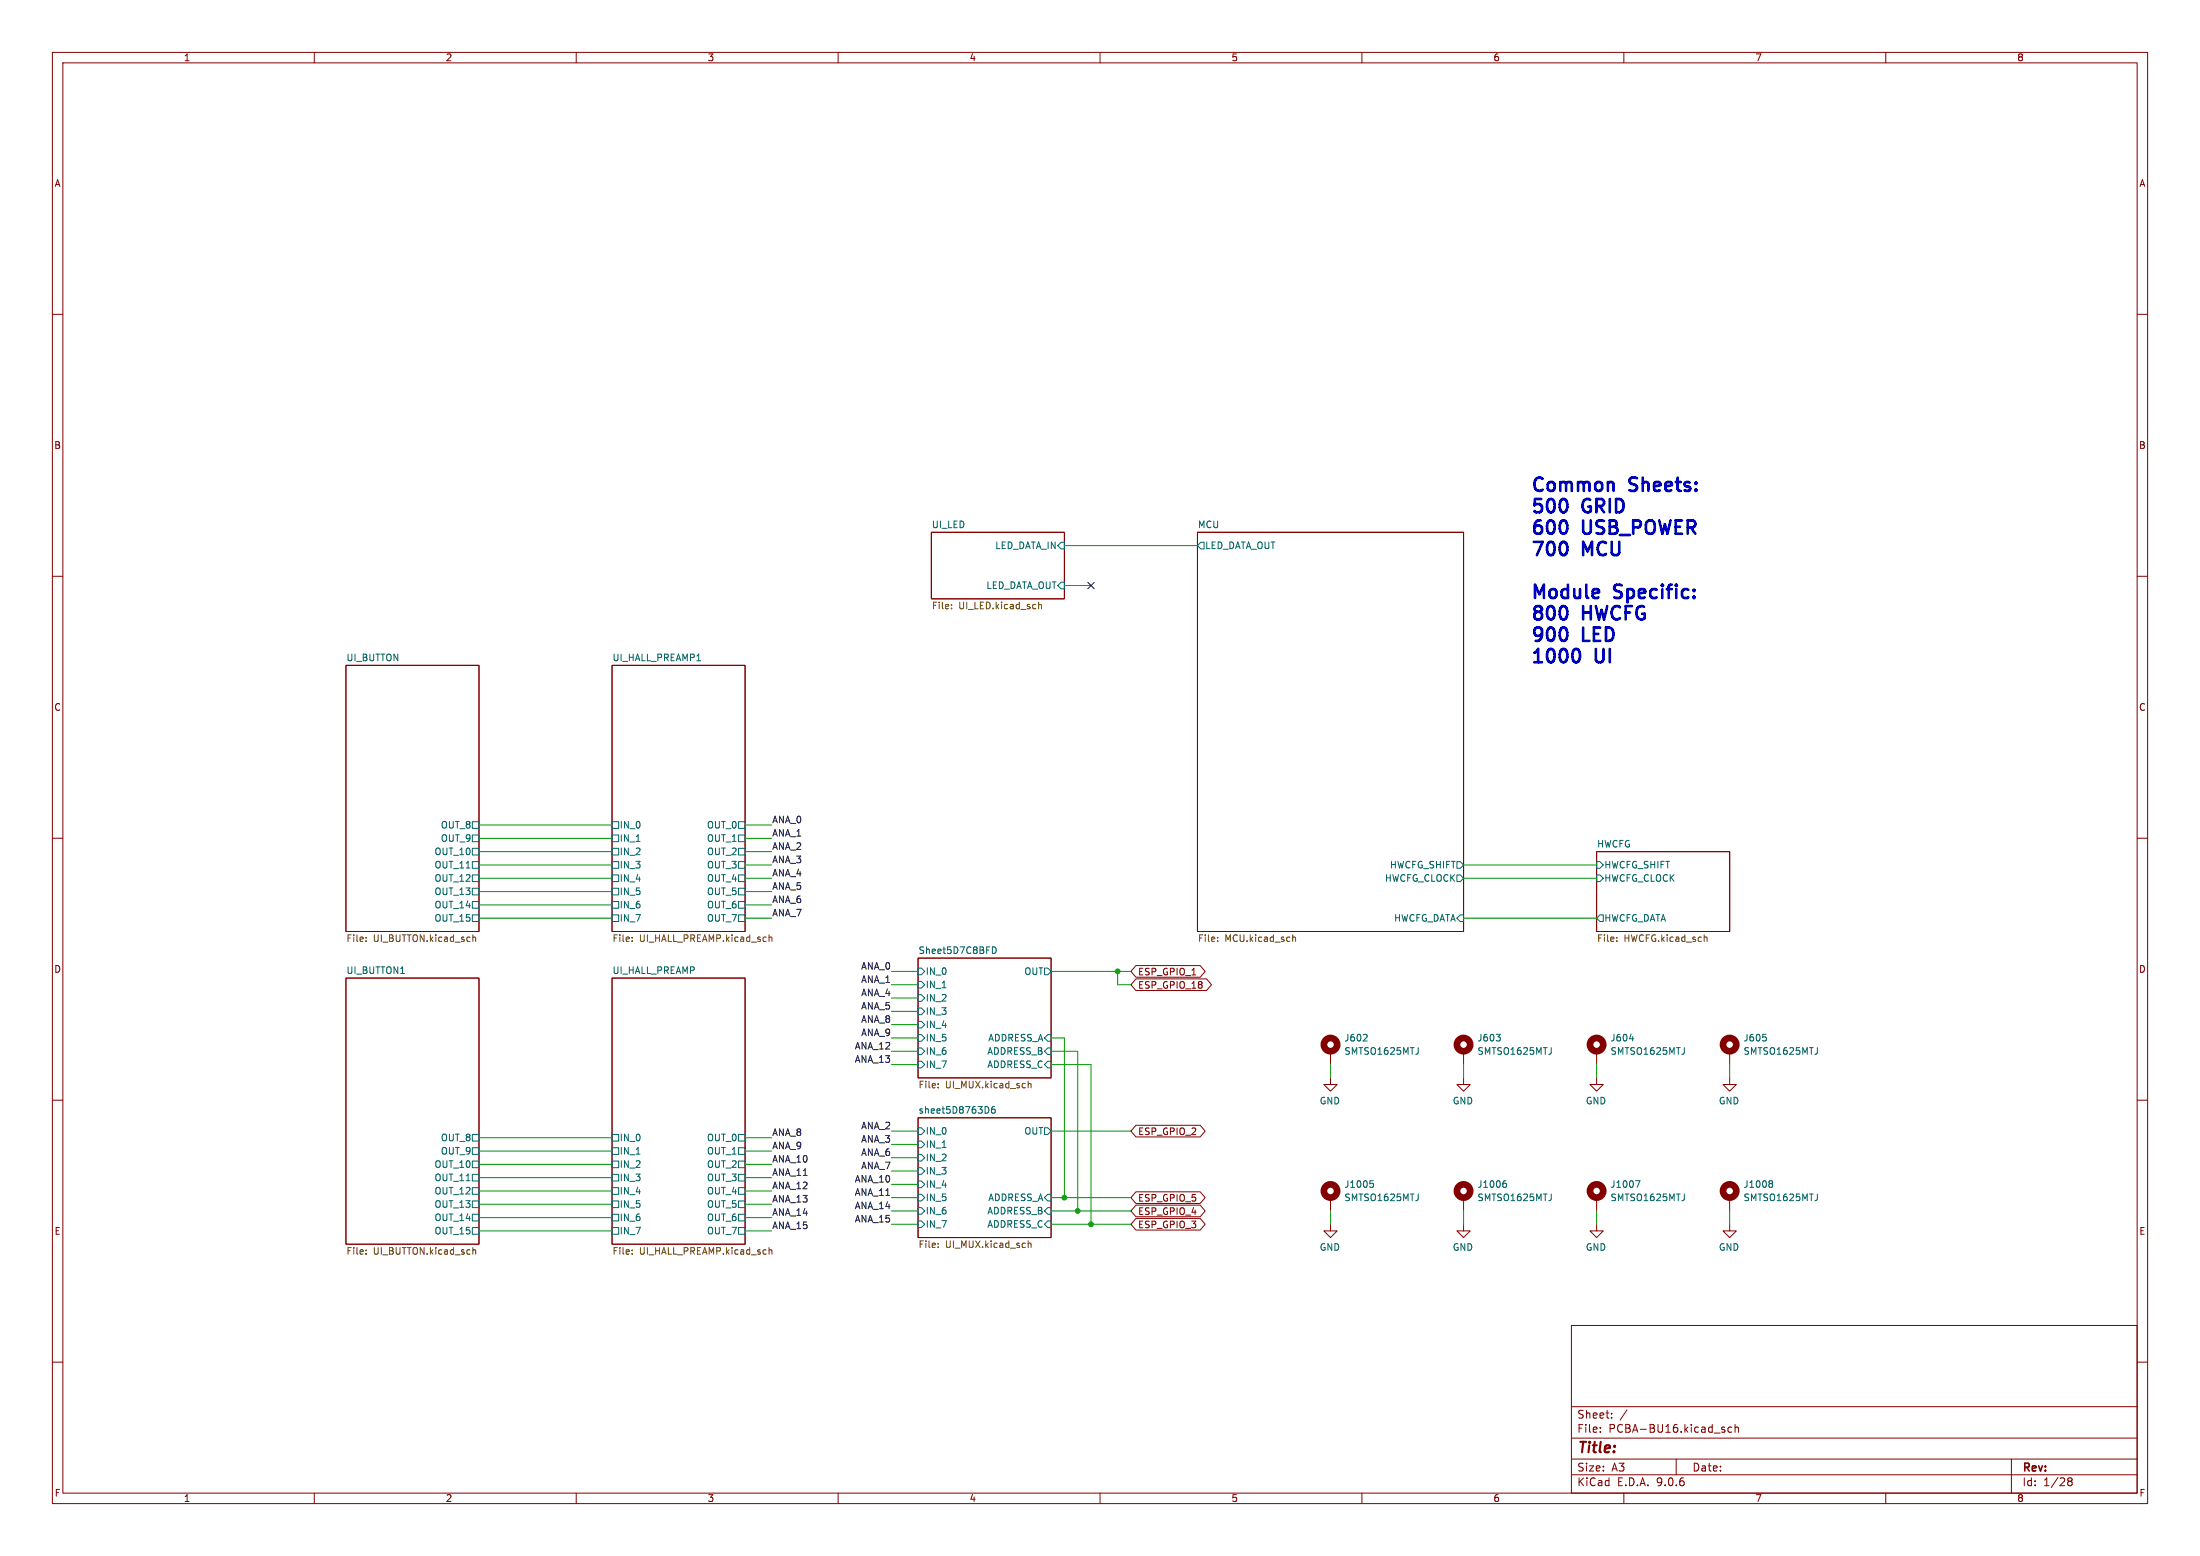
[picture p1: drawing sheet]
<svg xmlns="http://www.w3.org/2000/svg" width="420mm" height="297mm" viewBox="0 0 420 297" stroke-linecap="round" stroke-linejoin="round" font-family="sans-serif">
<g fill="none" stroke="#840000" stroke-width=".19">
<path d="M10 10h400v277h-400zM12 12h396v273h-396zM60 10v2M110 10v2M160 10v2M210 10v2M260 10v2M310 10v2M360 10v2M10 60h2M408 60h2M10 110h2"/>
<path d="M177.8 101.6h25.4v12.7h-25.4zM228.6 101.6h50.8v76.2h-50.8zM408 110h2M66 127h25.4v50.8h-25.4zM116.8 127h25.4v50.8h-25.4zM10 160h2M408 160h2M304.8 162.6h25.4v15.2h-25.4zM66 186.7h25.4v50.8h-25.4zM116.8 186.7h25.4v50.8h-25.4zM175.3 182.9h25.4v22.8h-25.4zM216.9 184.3h12.2l1 1.1-1 1.1h-12.2l-1-1.1z"/>
<path d="M216.9 186.8h13.4l1 1.2-1 1.1h-13.4l-1-1.1zM10 210h2M175.3 213.4h25.4v22.8h-25.4zM216.9 214.8h12.2l1 1.1-1 1.1h-12.2l-1-1.1zM254 205.7v1.3h-1.3l1.3 1.3 1.3-1.3h-1.3M254 200.7v2.5M279.4 205.7v1.3h-1.3l1.3 1.3 1.3-1.3h-1.3M279.4 200.7v2.5M304.8 205.7v1.3h-1.3l1.3 1.3 1.3-1.3h-1.3M304.8 200.7v2.5M330.2 205.7v1.3h-1.3l1.3 1.3 1.3-1.3h-1.3M330.2 200.7v2.5"/>
<path d="M408 210h2M216.9 232.6h12.2l1 1.1-1 1.1h-12.2l-1-1.1zM216.9 227.5h12.2l1 1.1-1 1.1h-12.2l-1-1.1zM216.9 230h12.2l1 1.1-1 1.2h-12.2l-1-1.2zM254 233.7v1.2h-1.3l1.3 1.3 1.3-1.3h-1.3M254 228.6v2.5M279.4 233.7v1.2h-1.3l1.3 1.3 1.3-1.3h-1.3M279.4 228.6v2.5M304.8 233.7v1.2h-1.3l1.3 1.3 1.3-1.3h-1.3M304.8 228.6v2.5M330.2 233.7v1.2h-1.3l1.3 1.3 1.3-1.3h-1.3M330.2 228.6v2.5"/>
<path d="M300 253h108v32h-108zM10 260h2M300 278.5h108M300 274.5h108M300 268.5h108M305.5 273.2v.2M305.5 272.5v.1M307.7 270.5v.2M307.7 269.8v.1M310.6 269.1l-1.3 1.9M320 278.5v3M329.1 272.9l.2 .2-.2 .3"/>
<path d="M329.1 272.4l.1 .1M330.6 272.5l-.4-.1-.3 .3 .1 .6h.6M331.2 272.5l.2-.1 .4 .1 .1 .9M331.2 271.9v1.5M384 278.5v6.5M408 260h2M60 285v2M110 285v2M160 285v2M210 285v2M260 285v2M300 281.5h108"/>
<path d="M310 285v2M360 285v2M394.7 282.4l.3 .3M394.7 282.4l.3-.3 .4 .1 .2 .2-.3 .3M395 282.7h.3M395 282.7l-.3 .3M395.3 282.7l.3 .3-.2 .5-.4 .1-.3-.3"/>
</g>
<g fill="none" stroke="#006464" stroke-width=".19">
<path d="M202.6 103.5h.6v1.3h-.6l-.7-.7zM202.6 111.1h.6v1.3h-.6l-.7-.6zM229.2 103.5h.7v1.3h-.7l-.6-.7zM133 126.1h.8M90.2 159.4h1.2v1.3h-1.2zM90.2 156.8h1.2v1.3h-1.2zM116.8 156.8h1.3v1.3h-1.3zM116.8 159.4h1.3v1.3h-1.3zM141 156.8h1.2v1.3h-1.2zM141 159.4h1.2v1.3h-1.2zM90.2 167h1.2v1.3h-1.2zM90.2 169.5h1.2v1.3h-1.2z"/>
<path d="M90.2 172.1h1.2v1.3h-1.2zM90.2 174.6h1.2v1.3h-1.2zM90.2 164.5h1.2v1.2h-1.2zM90.2 161.9h1.2v1.3h-1.2zM116.8 169.5h1.3v1.3h-1.3zM116.8 167h1.3v1.3h-1.3zM116.8 172.1h1.3v1.3h-1.3zM116.8 174.6h1.3v1.3h-1.3zM116.8 161.9h1.3v1.3h-1.3zM116.8 164.5h1.3v1.2h-1.3zM141 172.1h1.2v1.3h-1.2zM141 169.5h1.2v1.3h-1.2z"/>
<path d="M141 167h1.2v1.3h-1.2zM141 174.6h1.2v1.3h-1.2zM141 161.9h1.2v1.3h-1.2zM141 164.5h1.2v1.2h-1.2zM278.1 167h.7l.6 .6-.6 .7h-.7zM278.1 164.5h.7l.6 .6-.6 .6h-.7zM278.8 174.6h.6v1.3h-.6l-.7-.6zM304.8 167h.6l.7 .6-.7 .7h-.6zM304.8 164.5h.6l.7 .6-.7 .6h-.6zM305.4 174.6h.7v1.3h-.7l-.6-.6zM175.3 184.8h.6l.6 .6-.6 .7h-.6zM175.3 187.3h.6l.6 .7-.6 .6h-.6z"/>
<path d="M175.3 189.9h.6l.6 .6-.6 .6h-.6zM175.3 192.4h.6l.6 .6-.6 .7h-.6zM175.3 194.9h.6l.6 .7-.6 .6h-.6zM175.3 197.5h.6l.6 .6-.6 .7h-.6zM189.5 180.7a.64 .64 0 0 1 .7 .7 .64 .64 0 0 1-.7 .6M199.4 184.8h.6l.7 .6-.7 .7h-.6zM200 197.5h.7v1.3h-.7l-.6-.7zM260.9 197.5l.1 .2-.1 .3-.7 .7h.8M270.7 200v1.1M285.6 197.4h.8l-.4 .5M286.3 198l.1 .2-.1 .4M296.1 200v1.1"/>
<path d="M311.1 198.3h.8M321.5 200v1.1M336.5 197.4h.6M337.1 198l.1 .2-.1 .4M346.9 200v1.1M90.2 219.1h1.2v1.2h-1.2zM90.2 216.5h1.2v1.3h-1.2zM116.8 216.5h1.3v1.3h-1.3zM116.8 219.1h1.3v1.2h-1.3zM141 216.5h1.2v1.3h-1.2zM141 219.1h1.2v1.2h-1.2zM175.3 200h.6l.6 .7-.6 .6h-.6z"/>
<path d="M175.3 202.6h.6l.6 .6-.6 .6h-.6zM175.3 215.3h.6l.6 .6-.6 .6h-.6zM175.3 217.8h.6l.6 .6-.6 .7h-.6zM188.5 211.3l.3 .5-.3 .6M189.9 211.2l-.4 .1a.86 .86 0 0 0 0 1.2l.4-.1 .1-.5-.2-.2h-.3l-.2 .2M199.4 215.3h.6l.7 .6-.7 .6h-.6zM200 202.6h.7v1.2h-.7l-.6-.6zM200 200h.7v1.3h-.7l-.6-.6zM90.2 226.7h1.2v1.3h-1.2zM90.2 229.2h1.2v1.3h-1.2zM90.2 231.8h1.2v1.2h-1.2zM90.2 234.3h1.2v1.3h-1.2z"/>
<path d="M90.2 224.2h1.2v1.2h-1.2zM90.2 221.6h1.2v1.3h-1.2zM116.8 229.2h1.3v1.3h-1.3zM116.8 226.7h1.3v1.3h-1.3zM116.8 231.8h1.3v1.2h-1.3zM116.8 234.3h1.3v1.3h-1.3zM116.8 221.6h1.3v1.3h-1.3zM116.8 224.2h1.3v1.2h-1.3zM141 231.8h1.2v1.2h-1.2zM141 229.2h1.2v1.3h-1.2zM141 226.7h1.2v1.3h-1.2zM141 234.3h1.2v1.3h-1.2z"/>
<path d="M141 221.6h1.2v1.3h-1.2zM141 224.2h1.2v1.2h-1.2zM175.3 220.3h.6l.6 .7-.6 .6h-.6zM175.3 222.9h.6l.6 .6-.6 .7h-.6zM175.3 225.4h.6l.6 .7-.6 .6h-.6zM175.3 228h.6l.6 .6-.6 .6h-.6zM175.3 230.5h.6l.6 .6-.6 .7h-.6zM175.3 233h.6l.6 .7-.6 .6h-.6zM200 233h.7v1.3h-.7l-.6-.6zM200 230.5h.7v1.3h-.7l-.6-.7zM200 228h.7v1.2h-.7l-.6-.6zM261.5 225.4h.7"/>
<path d="M261.7 225.9h.3l.2 .2-.1 .5h-.4M270.7 227.9v1.1M287.1 225.9h.3l.2 .2v.4l-.5 .1M287.3 225.4h.2M296.1 227.9v1.1M312.2 225.4h.9l-.6 1.2M321.5 227.9v1.1M337.9 225.4h.3l.2 .2-.2 .3M337.9 225.9h.3M338.2 225.9l.2 .3v.2l-.1 .2h-.4M346.9 227.9v1.1"/>
</g>
<g fill="none" stroke="#725600" stroke-width=".19">
<path d="M181.6 116.1v.1M181.6 115.4v.1M198.3 114.9v1.3M198.3 115.5l.2-.1h.3v.8M69.9 179.6v.1M69.9 178.9v.1M90.3 179l.2-.1h.3v.8M90.3 178.4v1.3M120.7 178.9v.1M120.7 179.6v.1M146.8 178.4v1.3M146.8 179l.2-.1h.3l.1 .8"/>
<path d="M232.4 179.6v.1M232.4 178.9v.1M246.8 179l.2-.1h.3v.8M246.8 178.4v1.3M308.6 179.6v.1M308.6 178.9v.1M325.5 178.9l.4 .1v.7M179.1 207.5v.1M179.1 206.9v.1M196.3 206.4v1.2M196.3 206.9l.2-.1 .3 .1v.7M69.9 238.6v.1"/>
<path d="M69.9 239.3v.1M90.3 238.7l.2-.1h.3v.8M90.3 238.1v1.3M120.7 239.3v.1M120.7 238.6v.1M146.8 238.1v1.3M146.8 238.7l.2-.1h.3l.1 .8M179.1 237.3v.2M179.1 238v.1M196.3 236.9v1.2M196.3 237.4l.2-.1h.3v.8"/>
</g>
<g fill="none" stroke="#840000" stroke-width="1.3">
<circle cx="254" cy="199.4" r="1.27"/>
<circle cx="279.4" cy="199.4" r="1.27"/>
<circle cx="304.8" cy="199.4" r="1.27"/>
<circle cx="330.2" cy="199.4" r="1.27"/>
<circle cx="254" cy="227.3" r="1.27"/>
<circle cx="279.4" cy="227.3" r="1.27"/>
<circle cx="304.8" cy="227.3" r="1.27"/>
<circle cx="330.2" cy="227.3" r="1.27"/>
</g>
<g fill="none" stroke="#009600" stroke-width=".19">
<path d="M203.2 104.1h25.4M203.2 111.8h5.1M91.4 157.5h25.4M142.2 157.5h5.1M91.4 167.6h25.4M91.4 165.1h25.4M91.4 175.3h25.4M91.4 162.6h25.4M91.4 160h25.4M91.4 170.2h25.4M91.4 172.7h25.4M142.2 167.6h5.1"/>
<path d="M142.2 165.1h5.1M142.2 175.3h5.1M142.2 162.6h5.1M142.2 160h5.1M142.2 170.2h5.1M142.2 172.7h5.1M279.4 167.6h25.4M279.4 165.1h25.4M279.4 175.3h25.4M170.2 188h5.1M170.2 185.4h5.1M170.2 190.5h5.1"/>
<path d="M170.2 193h5.1M170.2 198.1h5.1M170.2 195.6h5.1M200.7 185.4h15.2M200.7 198.1h2.5v30.5M213.4 185.4v2.6h2.5M91.4 217.2h25.4M91.4 219.7h25.4M142.2 217.2h5.1M142.2 219.7h5.1M170.2 200.7h5.1M170.2 203.2h5.1"/>
<path d="M170.2 215.9h5.1M170.2 218.4h5.1M200.7 200.7h5v30.4M200.7 203.2h7.6v30.5M200.7 215.9h15.2M254 203.2v2.5M279.4 203.2v2.5M304.8 203.2v2.5M330.2 203.2v2.5M91.4 224.8h25.4M91.4 232.4h25.4M91.4 222.2h25.4"/>
<path d="M91.4 227.3h25.4M91.4 234.9h25.4M91.4 229.9h25.4M142.2 224.8h5.1M142.2 232.4h5.1M142.2 222.2h5.1M142.2 227.3h5.1M142.2 234.9h5.1M142.2 229.9h5.1M170.2 231.1h5.1M170.2 226.1h5.1M170.2 228.6h5.1"/>
<path d="M170.2 233.7h5.1M170.2 221h5.1M170.2 223.5h5.1M200.7 231.1h15.2M200.7 228.6h15.2M200.7 233.7h15.2M254 231.1v2.6M279.4 231.1v2.6M304.8 231.1v2.6M330.2 231.1v2.6"/>
</g>
<path d="M207.7 111.2l1.2 1.2M208.9 111.2l-1.2 1.2" fill="none" stroke="#000084" stroke-width=".19"/>
<path d="M299.1 95.7l.1 .5-.1 1.1M299.1 99.8l.1 .5-.1 1.1M299.1 103.9l.1 .5-.1 1.1M299.1 116.2l.1 .5-.1 1.1M299.1 120.3l.1 .5-.1 1M301 123.9a1.59 1.59 0 0 1 0 2.5" fill="none" stroke="#0000c2" stroke-width=".51"/>
<g fill="#009600" stroke="#009600" stroke-width=".19">
<circle cx="203.2" cy="228.6" r=".46"/>
<circle cx="205.7" cy="231.1" r=".46"/>
<circle cx="208.3" cy="233.7" r=".46"/>
<circle cx="213.4" cy="185.4" r=".46"/>
</g>
<g font-size="3.5" fill="#0000c2">
<text x="292.1" y="94">Common</text>
<text x="311.3" y="94">Sheets:</text>
<text x="292.1" y="98.1">500</text>
<text x="302.3" y="98.1">GRID</text>
<text x="292.1" y="102.2">600</text>
<text x="292.1" y="106.3">700</text>
<text x="302.3" y="102.2">USB_POWER</text>
<text x="302.3" y="106.3">MCU</text>
<text x="292.1" y="114.5">Module</text>
<text x="292.1" y="118.6">800</text>
<text x="302.3" y="118.6">HWCFG</text>
<text x="308.4" y="114.5">Specific:</text>
<text x="292.1" y="122.7">900</text>
<text x="302.3" y="122.7">LED</text>
<text x="292.1" y="126.8">1000</text>
<text x="304.7" y="126.8">UI</text>
</g>
<text font-size="2.8" fill="#840000" x="301" y="277.9">Title:</text>
<g font-size="2.1" fill="#840000">
<text x="301" y="273.7">File:</text>
<text x="301" y="271">Sheet:</text>
<text x="307.1" y="273.7">PCBA-BU16.kicad_sch</text>
<text x="301" y="281.1">Size:</text>
<text x="307.6" y="281.1">A3</text>
<text x="323" y="281.1">Date:</text>
<text x="386" y="281.3">Rev:</text>
<text x="301" y="283.9">KiCad</text>
<text x="308.7" y="283.9">E.D.A.</text>
<text x="316.3" y="283.9">9.0.6</text>
<text x="386" y="283.9">Id:</text>
<text x="390.1" y="283.9">1/28</text>
</g>
<g font-size="1.8" fill="#840000">
<text x="35" y="11.9">1</text>
<text x="85" y="11.9">2</text>
<text x="135" y="11.9">3</text>
<text x="185" y="11.9">4</text>
<text x="235" y="11.9">5</text>
<text x="285" y="11.9">6</text>
<text x="335" y="11.9">7</text>
<text x="385" y="11.9">8</text>
<text x="10.3" y="35.9">A</text>
<text x="408.3" y="35.9">A</text>
<text x="10.3" y="85.9">B</text>
<text x="408.2" y="85.9">B</text>
<text x="10.3" y="135.9">C</text>
<text x="408.2" y="135.9">C</text>
<text x="10.3" y="185.9">D</text>
<text x="408.2" y="185.9">D</text>
<text x="217.2" y="186.4">ESP_GPIO_1</text>
<text x="217.2" y="188.9">ESP_GPIO_18</text>
<text x="217.2" y="216.9">ESP_GPIO_2</text>
<text x="217.2" y="229.6">ESP_GPIO_5</text>
<text x="217.2" y="232.1">ESP_GPIO_4</text>
<text x="10.3" y="235.9">E</text>
<text x="217.2" y="234.6">ESP_GPIO_3</text>
<text x="408.3" y="235.9">E</text>
<text x="10.3" y="285.9">F</text>
<text x="35" y="286.9">1</text>
<text x="85" y="286.9">2</text>
<text x="135" y="286.9">3</text>
<text x="185" y="286.9">4</text>
<text x="235" y="286.9">5</text>
<text x="285" y="286.9">6</text>
<text x="335" y="286.9">7</text>
<text x="385" y="286.9">8</text>
<text x="408.3" y="285.9">F</text>
</g>
<g font-size="1.8" fill="#006464">
<text x="177.8" y="100.9">UI_LED</text>
<text x="228.6" y="100.9">MCU</text>
<text x="189.9" y="105">LED_DATA_IN</text>
<text x="230" y="105">LED_DATA_OUT</text>
<text x="188.2" y="112.6">LED_DATA_OUT</text>
<text x="66" y="126.3">UI_BUTTON</text>
<text x="116.8" y="126.3">UI_HALL_PREAMP1</text>
<text x="84.1" y="160.9">OUT_9</text>
<text x="84.1" y="158.3">OUT_8</text>
<text x="118.2" y="158.3">IN_0</text>
<text x="118.2" y="160.9">IN_1</text>
<text x="134.9" y="158.3">OUT_0</text>
<text x="134.9" y="160.9">OUT_1</text>
<text x="304.8" y="161.8">HWCFG</text>
<text x="82.8" y="166">OUT_11</text>
<text x="82.8" y="163.4">OUT_10</text>
<text x="118.2" y="163.4">IN_2</text>
<text x="118.2" y="166">IN_3</text>
<text x="134.9" y="163.4">OUT_2</text>
<text x="134.9" y="166">OUT_3</text>
<text x="265.2" y="166">HWCFG_SHIFT</text>
<text x="306.2" y="166">HWCFG_SHIFT</text>
<text x="82.8" y="168.5">OUT_12</text>
<text x="82.8" y="171">OUT_13</text>
<text x="82.8" y="173.6">OUT_14</text>
<text x="118.2" y="171">IN_5</text>
<text x="118.2" y="168.5">IN_4</text>
<text x="118.2" y="173.6">IN_6</text>
<text x="134.9" y="173.6">OUT_6</text>
<text x="134.9" y="171">OUT_5</text>
<text x="134.9" y="168.5">OUT_4</text>
<text x="264.3" y="168.5">HWCFG_CLOCK</text>
<text x="306.2" y="168.5">HWCFG_CLOCK</text>
<text x="82.8" y="176.1">OUT_15</text>
<text x="118.2" y="176.1">IN_7</text>
<text x="134.9" y="176.1">OUT_7</text>
<text x="266" y="176.1">HWCFG_DATA</text>
<text x="306.2" y="176.1">HWCFG_DATA</text>
<text x="66" y="186">UI_BUTTON1</text>
<text x="116.8" y="186">UI_HALL_PREAMP</text>
<text x="175.3" y="182.2">Sheet5D7C8BFD</text>
<text x="176.6" y="186.3">IN_0</text>
<text x="176.6" y="188.8">IN_1</text>
<text x="176.6" y="191.4">IN_2</text>
<text x="195.5" y="186.3">OUT</text>
<text x="176.6" y="193.9">IN_3</text>
<text x="176.6" y="196.4">IN_4</text>
<text x="176.6" y="199">IN_5</text>
<text x="176.6" y="201.5">IN_6</text>
<text x="188.4" y="201.5">ADDRESS_B</text>
<text x="188.6" y="199">ADDRESS_A</text>
<text x="256.5" y="199">J602</text>
<text x="256.5" y="201.5">SMTSO1625MTJ</text>
<text x="281.9" y="199">J603</text>
<text x="281.9" y="201.5">SMTSO1625MTJ</text>
<text x="307.3" y="199">J604</text>
<text x="307.3" y="201.5">SMTSO1625MTJ</text>
<text x="332.7" y="199">J605</text>
<text x="332.7" y="201.5">SMTSO1625MTJ</text>
<text x="176.6" y="204.1">IN_7</text>
<text x="188.4" y="204.1">ADDRESS_C</text>
<text x="175.3" y="212.6">sheet5D8763D6</text>
<text x="251.8" y="211">GND</text>
<text x="277.2" y="211">GND</text>
<text x="302.6" y="211">GND</text>
<text x="328" y="211">GND</text>
<text x="84.1" y="220.6">OUT_9</text>
<text x="84.1" y="218">OUT_8</text>
<text x="118.2" y="218">IN_0</text>
<text x="118.2" y="220.6">IN_1</text>
<text x="134.9" y="218">OUT_0</text>
<text x="134.9" y="220.6">OUT_1</text>
<text x="176.6" y="216.8">IN_0</text>
<text x="176.6" y="219.3">IN_1</text>
<text x="176.6" y="221.8">IN_2</text>
<text x="195.5" y="216.8">OUT</text>
<text x="82.8" y="225.7">OUT_11</text>
<text x="82.8" y="223.1">OUT_10</text>
<text x="118.2" y="223.1">IN_2</text>
<text x="118.2" y="225.7">IN_3</text>
<text x="134.9" y="223.1">OUT_2</text>
<text x="134.9" y="225.7">OUT_3</text>
<text x="176.6" y="224.4">IN_3</text>
<text x="176.6" y="226.9">IN_4</text>
<text x="256.5" y="226.9">J1005</text>
<text x="281.9" y="226.9">J1006</text>
<text x="307.3" y="226.9">J1007</text>
<text x="332.7" y="226.9">J1008</text>
<text x="82.8" y="228.2">OUT_12</text>
<text x="82.8" y="230.7">OUT_13</text>
<text x="82.8" y="233.3">OUT_14</text>
<text x="118.2" y="230.7">IN_5</text>
<text x="118.2" y="228.2">IN_4</text>
<text x="118.2" y="233.3">IN_6</text>
<text x="134.9" y="233.3">OUT_6</text>
<text x="134.9" y="230.7">OUT_5</text>
<text x="134.9" y="228.2">OUT_4</text>
<text x="176.6" y="229.5">IN_5</text>
<text x="176.6" y="232">IN_6</text>
<text x="188.4" y="232">ADDRESS_B</text>
<text x="188.6" y="229.5">ADDRESS_A</text>
<text x="256.5" y="229.5">SMTSO1625MTJ</text>
<text x="281.9" y="229.5">SMTSO1625MTJ</text>
<text x="307.3" y="229.5">SMTSO1625MTJ</text>
<text x="332.7" y="229.5">SMTSO1625MTJ</text>
<text x="82.8" y="235.8">OUT_15</text>
<text x="118.2" y="235.8">IN_7</text>
<text x="134.9" y="235.8">OUT_7</text>
<text x="176.6" y="234.5">IN_7</text>
<text x="188.4" y="234.5">ADDRESS_C</text>
<text x="251.8" y="238.9">GND</text>
<text x="277.2" y="238.9">GND</text>
<text x="302.6" y="238.9">GND</text>
<text x="328" y="238.9">GND</text>
</g>
<g font-size="1.8" fill="#725600">
<text x="177.8" y="116.6">File:</text>
<text x="183" y="116.6">UI_LED.kicad_sch</text>
<text x="66" y="180.1">File:</text>
<text x="71.3" y="180.1">UI_BUTTON.kicad_sch</text>
<text x="116.8" y="180.1">File:</text>
<text x="122.1" y="180.1">UI_HALL_PREAMP.kicad_sch</text>
<text x="228.6" y="180.1">File:</text>
<text x="233.8" y="180.1">MCU.kicad_sch</text>
<text x="304.8" y="180.1">File:</text>
<text x="310" y="180.1">HWCFG.kicad_sch</text>
<text x="175.3" y="208.1">File:</text>
<text x="180.5" y="208.1">UI_MUX.kicad_sch</text>
<text x="66" y="239.8">File:</text>
<text x="71.3" y="239.8">UI_BUTTON.kicad_sch</text>
<text x="116.8" y="239.8">File:</text>
<text x="122.1" y="239.8">UI_HALL_PREAMP.kicad_sch</text>
<text x="175.3" y="238.5">File:</text>
<text x="180.5" y="238.5">UI_MUX.kicad_sch</text>
</g>
<g font-size="1.8" fill="#0f0f0f">
<text x="147.3" y="157.2">ANA_0</text>
<text x="147.3" y="159.8">ANA_1</text>
<text x="147.3" y="162.3">ANA_2</text>
<text x="147.3" y="164.8">ANA_3</text>
<text x="147.3" y="167.4">ANA_4</text>
<text x="147.3" y="172.5">ANA_6</text>
<text x="147.3" y="169.9">ANA_5</text>
<text x="147.3" y="175">ANA_7</text>
<text x="164.3" y="185.2">ANA_0</text>
<text x="164.3" y="190.2">ANA_4</text>
<text x="164.3" y="187.7">ANA_1</text>
<text x="164.3" y="197.9">ANA_9</text>
<text x="164.3" y="195.3">ANA_8</text>
<text x="164.3" y="192.8">ANA_5</text>
<text x="163.1" y="202.9">ANA_13</text>
<text x="163.1" y="200.4">ANA_12</text>
<text x="164.3" y="215.6">ANA_2</text>
<text x="147.3" y="222">ANA_10</text>
<text x="147.3" y="216.9">ANA_8</text>
<text x="147.3" y="219.4">ANA_9</text>
<text x="164.3" y="220.7">ANA_6</text>
<text x="164.3" y="218.2">ANA_3</text>
<text x="147.3" y="224.5">ANA_11</text>
<text x="147.3" y="227.1">ANA_12</text>
<text x="163.1" y="225.8">ANA_10</text>
<text x="164.3" y="223.3">ANA_7</text>
<text x="147.3" y="232.1">ANA_14</text>
<text x="147.3" y="229.6">ANA_13</text>
<text x="163.1" y="228.3">ANA_11</text>
<text x="163.1" y="233.4">ANA_15</text>
<text x="163.1" y="230.9">ANA_14</text>
<text x="147.3" y="234.7">ANA_15</text>
</g>
</svg>
